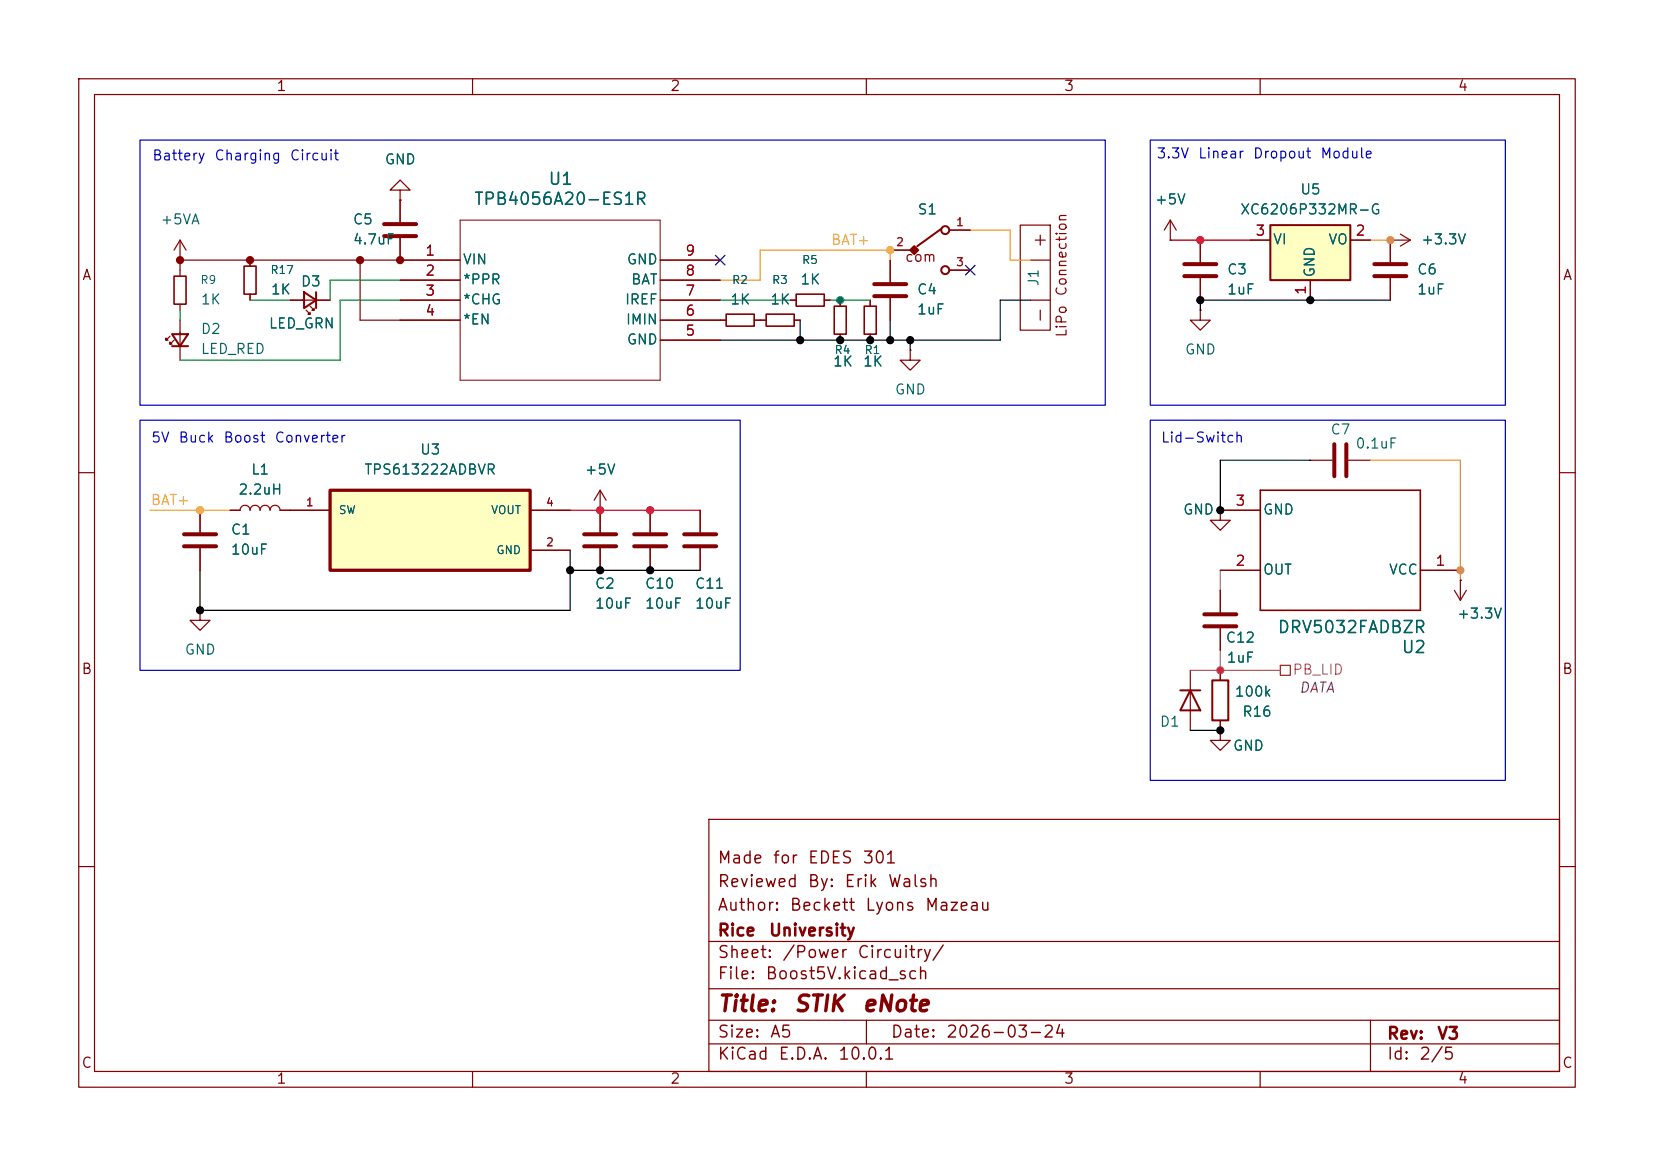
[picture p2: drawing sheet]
<svg xmlns="http://www.w3.org/2000/svg" width="210mm" height="148mm" viewBox="0 0 210 148" stroke-linecap="round" stroke-linejoin="round" font-family="sans-serif">
<g fill="none" stroke="#840000" stroke-width=".15">
<path d="M10 10h190v128h-190zM12 12h186v124h-186zM60 10v2M110 10v2M160 10v2M22.9 33h.1M22.9 30.5v2.5M22.9 34.3v.8M22.9 38.6v.8M22.9 30.5l-.8 1.3M22.9 30.5l.7 1.3M31.7 33v.8"/>
<path d="M31.7 37.3v.8M50.8 24.1h1.3l-1.3-1.2-1.3 1.2h1.3v1.3M50.8 25.4h.1M50.8 25.4v2.8M50.8 30.2v2.8h7.6M50.8 38.1h7.6M50.8 35.6h7.6M83.8 33h7.6M83.8 38.1h7.6M83.8 35.6h7.6M106.7 38.1v.8M110.5 38.1v.8"/>
<path d="M113 33v2.8M113 37.8v2.8M113 31.8h2.6M120.6 29.2h2.6M120.6 34.3h2.6M129.5 28.6h3.8v13.3h-3.8zM130.8 33h2.5M130.8 38.1h2.5M131.4 30.5h1.3M132.1 29.8v1.3M132.1 39.4v1.2M176.5 30.5h.1"/>
<path d="M176.5 30.5h2.6M176.5 30.5v2.8M176.5 35.3v2.8M177.8 29.7l1.3 .8M179.1 30.5l-1.3 .7M50.8 40.6h7.6M83.8 40.6h8.4M83.8 43.2h7.6M95.8 40.6h1.5M100.8 40.6h.8M106.7 42.4v.8M110.5 42.4v.8"/>
<path d="M115.6 44.5v1.2h1.2l-1.2 1.3-1.3-1.3h1.3M115.6 44.5h.1M10 60h2M25.4 77.5v1.2h1.3l-1.3 1.3-1.3-1.3h1.3M25.4 77.5h.1M198 60h2M10 110h2M90 104h108v32h-108zM90 119.5h108M198 110h2M60 136v2M90 132.5h108"/>
<path d="M90 129.5h108M90 125.5h108M110 136v2M110 129.5v3M160 136v2M174 129.5v6.5"/>
</g>
<path d="M48.8 28.4h4M48.8 30h4M111 36.1h4.1M111 37.6h4.1M174.5 33.5h4.1M174.5 35.1h4.1" fill="none" stroke="#840000" stroke-width=".51"/>
<path d="M22.1 35.1h1.5v3.5h-1.5zM31 33.8h1.5v3.5h-1.5zM92.2 39.9h3.6v1.5h-3.6zM97.3 39.9h3.5v1.5h-3.5zM105.9 38.9h1.5v3.5h-1.5zM109.7 38.9h1.6v3.5h-1.6z" fill="none" stroke="#840000" stroke-width=".2"/>
<path d="M115.6 31.8l.5-.6 .5 .6-.5 .5z" fill="#840000" stroke="#840000" stroke-width=".25"/>
<g fill="none" stroke="#840000" stroke-width=".25">
<path d="M119.5 29.1l-3 2.2"/>
<circle cx="120" cy="29.2" r=".51"/>
<circle cx="120" cy="34.3" r=".51"/>
</g>
<path d="M58.4 27.9h25.4v20.4h-25.4z" fill="none" stroke="#840000" stroke-width=".13"/>
<path d="M161.3 28.6h10.1v7h-10.1z" fill="#ffffc2"/>
<path d="M38.6 37.1l1.5 1-1.5 1zM40.1 37.1v2M161.3 28.6h10.1v7h-10.1zM21.8 42.4h2.1l-1 1.5zM21.8 43.9h2.1" fill="none" stroke="#840000" stroke-width=".25"/>
<g fill="none" stroke="#840000" stroke-width=".15">
<path d="M36.8 38.1h5.1M38.9 39.4l.5 .5h-.3h.3v-.3M39.4 38.9l.5 .5h-.3h.3v-.3M100.3 38.1h.8M104.6 38.1h.8M158.7 30.5h2.6M166.4 35.6v2.5M171.4 30.5h2.6M21.6 42.7l-.5 .5v-.3v.3h.2M22.1 43.2l-.5 .5v-.3v.3h.2M22.9 40.6v5.1M25.4 64.8v2.8"/>
<path d="M25.4 69.6v2.8M29.2 64.8h1.3a.64 .64 0 0 1 .6-.7 .64 .64 0 0 1 .6 .7 .64 .64 0 0 1 .7-.7 .64 .64 0 0 1 .6 .7 .64 .64 0 0 1 .7-.7 .64 .64 0 0 1 .6 .7 .64 .64 0 0 1 .6-.7 .64 .64 0 0 1 .7 .7h1.2"/>
</g>
<path d="M23.4 67.8h4M23.4 69.3h4" fill="none" stroke="#840000" stroke-width=".51"/>
<path d="M101.1 37.3h3.5v1.6h-3.5z" fill="none" stroke="#840000" stroke-width=".2"/>
<path d="M41.9 62.2h25.4v10.2h-25.4z" fill="#ffffc2"/>
<path d="M41.9 62.2h25.4v10.2h-25.4z" fill="none" stroke="#840000" stroke-width=".41"/>
<g fill="none" stroke="#840000" stroke-width=".15">
<path d="M31.7 33v.8M31.7 37.3v.8M36.8 38.1h1.8M40.1 38.1h1.8M45.7 33v7.6h12.7M50.8 25.4h.1M50.8 25.4v2.8M50.8 30.2v2.8M50.8 35.6h7.6M50.8 38.1h7.6M58.4 33h-35.5v1.3M83.8 33h7.6"/>
<path d="M83.8 35.6h7.6M83.8 38.1h7.6M100.3 38.1h.8M104.6 38.1h.8M106.7 38.1v.8M110.5 38.1v.8M113 31.8h2.6M113 33v2.8M113 37.8v2.8M120.6 29.2h2.6M120.6 34.3h2.6M148.6 30.5h.1"/>
<path d="M148.6 27.9l-.8 1.3M148.6 27.9l.8 1.3M148.6 27.9v2.6M152.4 39.4v1.2h1.3l-1.3 1.3-1.3-1.3h1.3M152.4 39.4h.1M152.4 30.5v2.8M152.4 35.3v2.8M158.7 30.5h2.6M166.4 35.6v2.5M171.4 30.5h2.6M176.5 30.5h.1M176.5 30.5v2.8"/>
<path d="M176.5 35.3v2.8M83.8 40.6h8.4M83.8 43.2h7.6M95.8 40.6h1.5M100.8 40.6h.8M106.7 42.4v.8M110.5 42.4v.8M166.4 58.4h2.8M171.2 58.4h2.8M25.4 64.8v2.8M25.4 69.6v2.8M29.2 64.8h1.3"/>
<path d="M35.6 64.8h6.3M67.3 64.8h5.1M67.3 69.9h5.1M76.2 64.8h.1M76.2 62.2v5.4M76.2 69.6v2.8M76.2 62.2l-.8 1.3M76.2 62.2l.8 1.3M82.5 64.8v2.8M82.5 69.6v2.8M88.9 64.8v2.8M88.9 69.6v2.8"/>
<path d="M154.9 64.8v1.2h1.3l-1.3 1.3-1.2-1.3h1.2M154.9 64.8h.1M154.9 64.8h5.1M154.9 72.4h5.1M154.9 74.9v2.8M154.9 79.8v2.8M180.3 72.4h5.1M184.7 74.9l.7 1.3M185.4 73.7h.1M185.4 73.7v2.5M186.2 74.9l-.8 1.3M151.1 85.1v7.6"/>
<path d="M154.9 92.7v1.3h1.3l-1.3 1.3-1.2-1.3h1.2M154.9 92.7h.1M154.9 85.1v1.3M154.9 91.4v1.3"/>
</g>
<path d="M150.4 33.5h4M150.4 35.1h4M169.4 56.4v4.1M170.9 56.4v4.1M74.2 67.8h4M74.2 69.3h4M80.5 67.8h4.1M80.5 69.3h4.1M86.9 67.8h4M86.9 69.3h4M152.9 78h4.1M152.9 79.5h4.1" fill="none" stroke="#840000" stroke-width=".51"/>
<path d="M160 62.2h20.3v15.3h-20.3z" fill="none" stroke="#840000" stroke-width=".2"/>
<path d="M149.9 87.6h2.5M151.1 87.6l1.3 2.6h-2.5zM153.9 86.4h2.1v5h-2.1z" fill="none" stroke="#840000" stroke-width=".25"/>
<path d="M162.6 84.5h1.2v1.2h-1.2z" fill="none" stroke="#725600" stroke-width=".15"/>
<path d="M130.8 38.1h-3.8v5.1h-35.6M176.5 38.1h-24.1v1.3M101.6 40.6v2.6M113 40.6v2.6M115.6 43.2v1.3M166.4 58.4h-11.5v6.4M72.4 72.4h16.5M72.4 69.9v7.6h-47v-5.1M151.1 92.7h3.8" fill="none" stroke="#000" stroke-width=".15"/>
<path d="M148.6 30.5h10.1M72.4 64.8h16.5" fill="none" stroke="#ff0008" stroke-width=".15"/>
<path d="M22.9 39.4v1.2M31.7 38.1h5.1M50.8 38.1h-7.6v7.6h-20.3M50.8 35.6h-8.9v2.5M91.4 38.1h8.9M105.4 38.1h5.1" fill="none" stroke="#009600" stroke-width=".15"/>
<path d="M113 33v-1.2h-16.5v3.8h-5.1M123.2 29.2h5.1v3.8h2.5M19 64.8h10.2" fill="none" stroke="#f90" stroke-width=".15"/>
<path d="M154.9 72.4v2.5M151.1 85.1h11.5M154.9 82.6v2.5" fill="none" stroke="#c200c2" stroke-width=".15"/>
<path d="M174 30.5h2.5M174 58.4h11.4v15.3" fill="none" stroke="#dd8500" stroke-width=".15"/>
<path d="M90.8 32.4l1.2 1.2M92 32.4l-1.2 1.2M122.6 33.7l1.2 1.2M123.8 33.7l-1.2 1.2" fill="none" stroke="#000084" stroke-width=".15"/>
<path d="M17.8 17.8h122.5v33.6h-122.5zM146 17.8h45.1v33.6h-45.1zM17.8 53.3h76.2v31.8h-76.2zM146 53.3h45.1v45.8h-45.1z" fill="none" stroke="#0000c2" stroke-width=".15"/>
<g fill="#840000" stroke="#840000" stroke-width=".13">
<circle cx="50.8" cy="33" r=".46"/>
<circle cx="45.7" cy="33" r=".46"/>
<circle cx="22.9" cy="33" r=".46"/>
<circle cx="31.7" cy="33" r=".46"/>
</g>
<g fill="#000" stroke="#000" stroke-width=".13">
<circle cx="152.4" cy="38.1" r=".46"/>
<circle cx="166.4" cy="38.1" r=".46"/>
<circle cx="101.6" cy="43.2" r=".46"/>
<circle cx="106.7" cy="43.2" r=".46"/>
<circle cx="110.5" cy="43.2" r=".46"/>
<circle cx="113" cy="43.2" r=".46"/>
<circle cx="115.6" cy="43.2" r=".46"/>
<circle cx="25.4" cy="77.5" r=".46"/>
<circle cx="72.4" cy="72.4" r=".46"/>
<circle cx="76.2" cy="72.4" r=".46"/>
<circle cx="82.5" cy="72.4" r=".46"/>
<circle cx="154.9" cy="64.8" r=".46"/>
<circle cx="154.9" cy="92.7" r=".46"/>
</g>
<g fill="#f90" stroke="#f90" stroke-width=".13">
<circle cx="113" cy="31.8" r=".46"/>
<circle cx="25.4" cy="64.8" r=".46"/>
</g>
<circle cx="106.7" cy="38.1" r=".46" fill="#009600" stroke="#009600" stroke-width=".13"/>
<g fill="#ff0008" stroke="#ff0008" stroke-width=".13">
<circle cx="76.2" cy="64.8" r=".46"/>
<circle cx="82.5" cy="64.8" r=".46"/>
<circle cx="152.4" cy="30.5" r=".46"/>
</g>
<circle cx="154.9" cy="85.1" r=".46" fill="#c200c2" stroke="#c200c2" stroke-width=".13"/>
<g fill="#dd8500" stroke="#dd8500" stroke-width=".13">
<circle cx="185.4" cy="72.4" r=".46"/>
<circle cx="176.5" cy="30.5" r=".46"/>
</g>
<g font-size="2" fill="#840000">
<text x="91" y="128.9">Title:</text>
<text x="100.7" y="128.9">STIK</text>
<text x="109.4" y="128.9">eNote</text>
</g>
<g font-size="1.5" fill="#006464">
<text x="69.5" y="23.9">U1</text>
<text x="60.1" y="26.4">TPB4056A20-ES1R</text>
<text x="162.1" y="80.7">DRV5032FADBZR</text>
<text x="177.8" y="83.3">U2</text>
</g>
<g font-size="1.5" fill="#840000">
<text x="91" y="113">Reviewed</text>
<text x="91" y="110">Made</text>
<text x="98" y="110">for</text>
<text x="102.5" y="113">By:</text>
<text x="102.5" y="110">EDES</text>
<text x="107.1" y="113">Erik</text>
<text x="109.4" y="110">301</text>
<text x="112.6" y="113">Walsh</text>
<text x="91" y="119.2">Rice</text>
<text x="91" y="116">Author:</text>
<text x="97.5" y="119.2">University</text>
<text x="100.2" y="116">Beckett</text>
<text x="109.7" y="116">Lyons</text>
<text x="117.3" y="116">Mazeau</text>
<text x="91" y="124.7">File:</text>
<text x="91" y="122">Sheet:</text>
<text x="97.1" y="124.7">Boost5V.kicad_sch</text>
<text x="99.2" y="122">/Power</text>
<text x="108.8" y="122">Circuitry/</text>
<text x="91" y="134.9">KiCad</text>
<text x="91" y="132.1">Size:</text>
<text x="97.7" y="132.1">A5</text>
<text x="98.7" y="134.9">E.D.A.</text>
<text x="106.3" y="134.9">10.0.1</text>
<text x="113" y="132.1">Date:</text>
<text x="120" y="132.1">2026-03-24</text>
<text x="176" y="132.3">Rev:</text>
<text x="176" y="134.9">Id:</text>
<text x="180.1" y="134.9">2/5</text>
<text x="182.4" y="132.3">V3</text>
</g>
<g font-size="1.3" fill="#840000">
<text x="35" y="11.9">1</text>
<text x="85" y="11.9">2</text>
<text x="135" y="11.9">3</text>
<text x="185" y="11.9">4</text>
<text x="10.3" y="35.9">A</text>
<text x="114.8" y="33.5">com</text>
<text x="198.4" y="35.9">A</text>
<text x="135.7" y="37.7" transform="rotate(-90 135.7 37.7)">Connection</text>
<text x="135.7" y="42.9" transform="rotate(-90 135.7 42.9)">LiPo</text>
<text x="10.3" y="85.9">B</text>
<text x="198.3" y="85.9">B</text>
<text x="10.3" y="135.9">C</text>
<text x="35" y="137.9">1</text>
<text x="85" y="137.9">2</text>
<text x="135" y="137.9">3</text>
<text x="185" y="137.9">4</text>
<text x="198.3" y="135.9">C</text>
</g>
<g font-size="1.3" fill="#0000c2">
<text x="19.2" y="20.7">Battery</text>
<text x="27.1" y="20.7">Charging</text>
<text x="36.7" y="20.7">Circuit</text>
<text x="146.7" y="20.4">3.3V</text>
<text x="152" y="20.4">Linear</text>
<text x="159" y="20.4">Dropout</text>
<text x="167.6" y="20.4">Module</text>
<text x="19.1" y="56.5">5V</text>
<text x="22.6" y="56.5">Buck</text>
<text x="28.3" y="56.5">Boost</text>
<text x="34.8" y="56.5">Converter</text>
<text x="147.3" y="56.5">Lid-Switch</text>
</g>
<g font-size="1.3" fill="#006464">
<text x="48.8" y="21.2">GND</text>
<text x="20.3" y="28.8">+5VA</text>
<text x="44.7" y="28.8">C5</text>
<text x="116.4" y="27.5">S1</text>
<text x="146.6" y="26.3">+5V</text>
<text x="157.4" y="27.5">XC6206P332MR-G</text>
<text x="165" y="25">U5</text>
<text x="44.7" y="31.3">4.7uF</text>
<text x="58.7" y="33.9">VIN</text>
<text x="79.5" y="33.9">GND</text>
<text x="155.7" y="35.2">C3</text>
<text x="161.5" y="31.3">VI</text>
<text x="167.2" y="35.3" transform="rotate(-90 167.2 35.3)">GND</text>
<text x="168.6" y="31.3">VO</text>
<text x="179.8" y="35.2">C6</text>
<text x="180.3" y="31.3">+3.3V</text>
<text x="25.4" y="39">1K</text>
<text x="34.3" y="37.7">1K</text>
<text x="38.1" y="36.7">D3</text>
<text x="58.7" y="36.4">*PPR</text>
<text x="58.7" y="39">*CHG</text>
<text x="58.7" y="41.5">*EN</text>
<text x="79.3" y="39">IREF</text>
<text x="79.4" y="41.5">IMIN</text>
<text x="80" y="36.4">BAT</text>
<text x="92.6" y="39">1K</text>
<text x="97.7" y="39">1K</text>
<text x="101.5" y="36.4">1K</text>
<text x="116.3" y="37.7">C4</text>
<text x="116.3" y="40.2">1uF</text>
<text x="132.2" y="36.4" transform="rotate(-90 132.2 36.4)">J1</text>
<text x="155.7" y="37.7">1uF</text>
<text x="179.8" y="37.7">1uF</text>
<text x="25.4" y="42.7">D2</text>
<text x="25.4" y="45.2">LED_RED</text>
<text x="34" y="42">LED_GRN</text>
<text x="79.5" y="44">GND</text>
<text x="105.7" y="46.8">1K</text>
<text x="109.5" y="46.8">1K</text>
<text x="150.4" y="45.3">GND</text>
<text x="113.5" y="50.4">GND</text>
<text x="53.2" y="58">U3</text>
<text x="168.8" y="55.5">C7</text>
<text x="172" y="57.3">0.1uF</text>
<text x="30.2" y="63.1">2.2uH</text>
<text x="31.8" y="60.6">L1</text>
<text x="46.2" y="60.6">TPS613222ADBVR</text>
<text x="74.2" y="60.6">+5V</text>
<text x="150.1" y="65.6">GND</text>
<text x="160.3" y="65.6">GND</text>
<text x="29.2" y="68.2">C1</text>
<text x="29.2" y="70.7">10uF</text>
<text x="75.4" y="75">C2</text>
<text x="75.4" y="77.6">10uF</text>
<text x="81.8" y="75">C10</text>
<text x="81.8" y="77.6">10uF</text>
<text x="88.1" y="75">C11</text>
<text x="88.1" y="77.6">10uF</text>
<text x="160.3" y="73.3">OUT</text>
<text x="176.3" y="73.3">VCC</text>
<text x="23.4" y="83.4">GND</text>
<text x="155.5" y="81.9">C12</text>
<text x="184.9" y="78.8">+3.3V</text>
<text x="155.7" y="84.4">1uF</text>
<text x="156.7" y="88.7">100k</text>
<text x="147.2" y="92.6">D1</text>
<text x="156.5" y="95.6">GND</text>
<text x="157.6" y="91.3">R16</text>
</g>
<g font-size="1.3" fill="#a90000">
<text x="53.9" y="32.8">1</text>
<text x="53.9" y="35.3">2</text>
<text x="86.9" y="35.3">8</text>
<text x="86.9" y="32.8">9</text>
<text x="159.3" y="30.2">3</text>
<text x="172" y="30.2">2</text>
<text x="53.9" y="37.8">3</text>
<text x="53.9" y="40.4">4</text>
<text x="86.9" y="40.4">6</text>
<text x="86.9" y="37.8">7</text>
<text x="166.1" y="37.5" transform="rotate(-90 166.1 37.5)">1</text>
<text x="86.9" y="42.9">5</text>
<text x="156.8" y="64.5">3</text>
<text x="156.8" y="72.1">2</text>
<text x="182.2" y="72.1">1</text>
</g>
<g font-size="1.3" fill="#f90">
<text x="105.4" y="31.4">BAT+</text>
<text x="19" y="64.4">BAT+</text>
</g>
<text font-size="1.3" fill="#c200c2" x="164" y="86">PB_LID</text>
<text font-size="1.3" fill="#840084" x="164.8" y="88.2">DATA</text>
<g font-size="1" fill="#a90000">
<text x="121.3" y="29">1</text>
<text x="113.7" y="31.5">2</text>
<text x="121.3" y="34">3</text>
<text x="38.8" y="64.5">1</text>
<text x="69.2" y="64.5">4</text>
<text x="69.2" y="69.6">2</text>
</g>
<g font-size="1" fill="#006464">
<text x="34.3" y="35">R17</text>
<text x="101.8" y="33.8">R5</text>
<text x="25.4" y="36.3">R9</text>
<text x="92.9" y="36.3">R2</text>
<text x="97.9" y="36.3">R3</text>
<text x="105.9" y="45.2">R4</text>
<text x="109.7" y="45.2">R1</text>
<text x="42.9" y="65.5">SW</text>
<text x="62.3" y="65.5">VOUT</text>
<text x="62.9" y="70.6">GND</text>
</g>
</svg>
